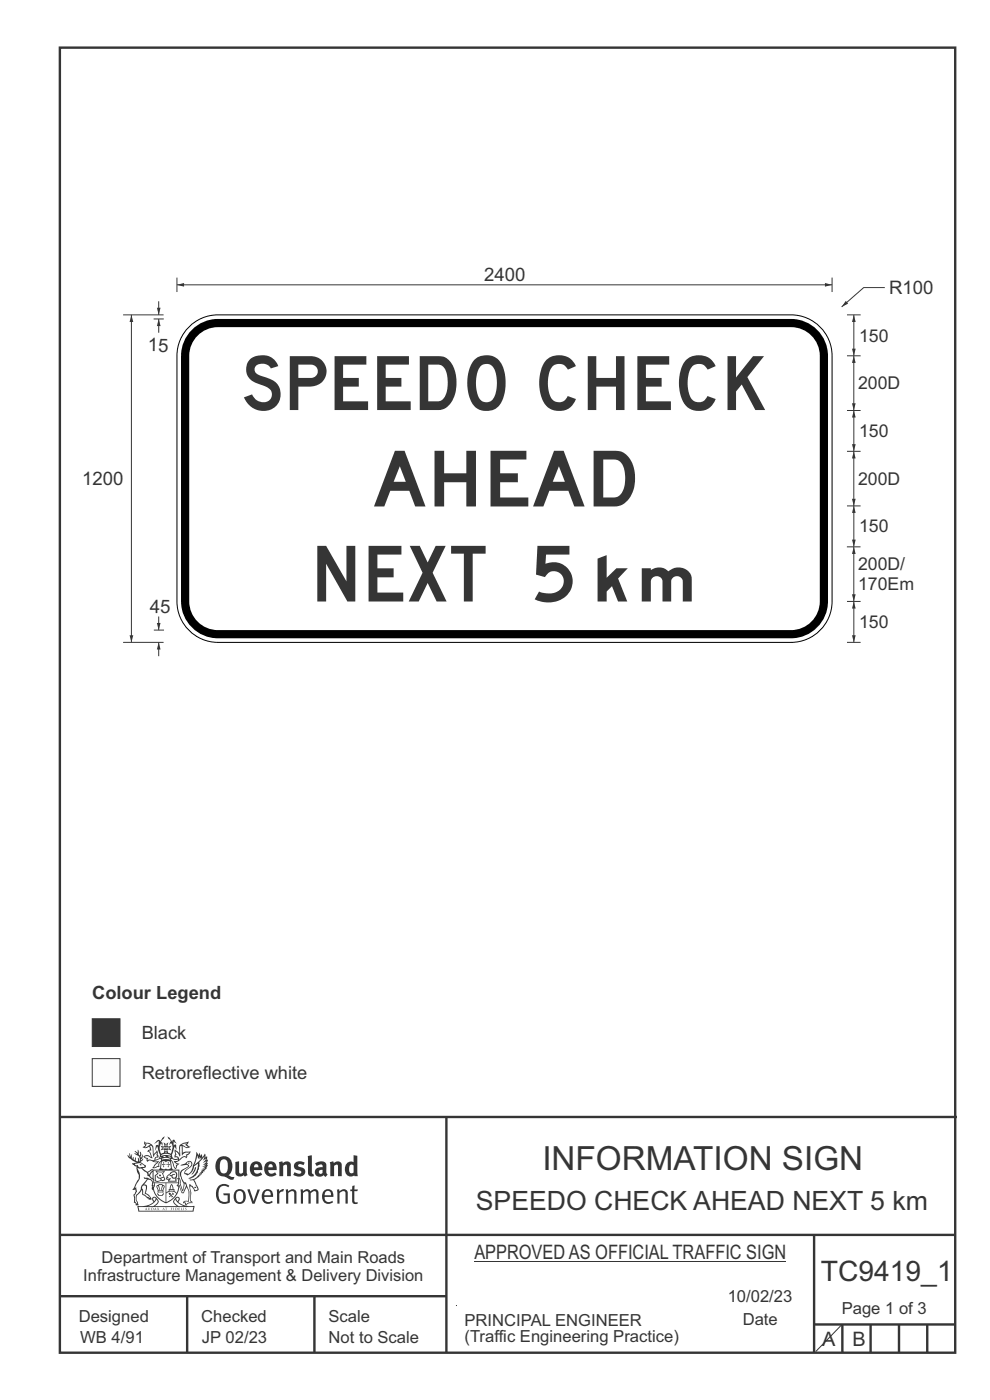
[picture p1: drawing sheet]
<svg xmlns="http://www.w3.org/2000/svg" width="210mm" height="297mm" viewBox="0 0 210 297" stroke-linecap="round" stroke-linejoin="round" font-family="sans-serif">
<g fill="none" stroke="#373435" stroke-width=".51">
<path d="M12.7 10.1h189.9v276.9h-189.9zM12.7 237h190.3M94.7 236.9v50.1M12.7 262h190M12.7 275h82M39.7 275v12M66.7 275v12M172.7 262v25M172.7 281h30M178.7 281v6M184.7 281v6M190.7 281v6"/>
<path d="M196.7 281v6"/>
</g>
<path d="M19.6 216.1h5.9v5.9h-5.9z" fill-rule="evenodd" fill="#373435" stroke="#373435" stroke-width=".21"/>
<path d="M19.6 224.6h5.9v5.9h-5.9z" fill-rule="evenodd" fill="#fefefe" stroke="#373435" stroke-width=".21"/>
<path d="M96.7 277h.2" fill="none" stroke="#000" stroke-width=".21"/>
<g fill="#373435">
<path d="M47 246.1a2.55 2.55 0 0 0 0 2.7l.3 .1a.81 .81 0 0 0 1-.9v-.5a1.04 1.04 0 0 0-1.1-1.5zM46.3 245.7a1.82 1.82 0 0 1 2.1-.2 1.82 1.82 0 0 1 .9 1.9 2.29 2.29 0 0 1-.8 1.9l.7 .4h.5l-.2 .5a2.87 2.87 0 0 1-2-.6 2.12 2.12 0 0 1-1.6-3.1z" fill-rule="evenodd"/>
<path d="M49.9 246.5l.8-.1v2a.46 .46 0 0 0 .3 .6 .46 .46 0 0 0 .6-.3v-2.2l.7-.1v2.3l.2 .6-.5 .3-.3-.3a1.02 1.02 0 0 1-1.2 .3 1.02 1.02 0 0 1-.6-1.1z" fill-rule="evenodd"/>
<path d="M54 247.2l-.1 .5h.9a.49 .49 0 0 0-.2-.6 .49 .49 0 0 0-.6 .1zM53.4 246.8a1.34 1.34 0 0 1 1.6-.2 1.34 1.34 0 0 1 .7 1.5v.2h-1.8a.77 .77 0 0 0 .5 .7 .77 .77 0 0 0 .9-.3l.3 .5a1.59 1.59 0 0 1-2 .1 1.59 1.59 0 0 1-.5-2z" fill-rule="evenodd"/>
<path d="M57.1 247.2l-.2 .5h1a.49 .49 0 0 0-.2-.6 .49 .49 0 0 0-.6 .1zM56.4 246.8a1.34 1.34 0 0 1 1.6-.2 1.34 1.34 0 0 1 .7 1.5v.2h-1.8a.77 .77 0 0 0 .5 .7 .77 .77 0 0 0 .9-.3l.4 .5a1.59 1.59 0 0 1-2.1 .1 1.59 1.59 0 0 1-.5-2z" fill-rule="evenodd"/>
<path d="M59.2 246.6l.7-.2 .1 .4a.95 .95 0 0 1 1-.4 .95 .95 0 0 1 .7 .9v2.2h-.8v-2.2a.46 .46 0 0 0-.8 .1v2.1h-.8z" fill-rule="evenodd"/>
<path d="M62.6 246.8a1.75 1.75 0 0 1 2-.1l-.2 .5-.6-.2a.43 .43 0 0 0-.6 .3l.4 .3a1.04 1.04 0 0 1 1.2 1.1 1.04 1.04 0 0 1-1.4 .9l-1.2-.3 .3-.6 1 .3 .4-.3a.88 .88 0 0 0-1-.5l-.4-.3-.1-.3z" fill-rule="evenodd"/>
<path d="M65.3 245.3l.8-.2 .1 3.8 .3 .1 .1 .5a.88 .88 0 0 1-1-.1 .88 .88 0 0 1-.3-.9z" fill-rule="evenodd"/>
<path d="M67.8 248.3a.43 .43 0 0 0-.1 .7 .43 .43 0 0 0 .7-.1v-.7zM66.8 246.8a1.7 1.7 0 0 1 2.4 .1v1.9l.3 .4-.4 .5-.5-.4a1.03 1.03 0 0 1-1.7-.1 1.03 1.03 0 0 1 .8-1.5l.7-.1v-.4a.8 .8 0 0 0-1.2 .2z" fill-rule="evenodd"/>
<path d="M70 246.6l.7-.2 .1 .4a.95 .95 0 0 1 1-.4 .95 .95 0 0 1 .7 .9v2.2h-.8v-2.2a.46 .46 0 0 0-.8 .1v2.1h-.8z" fill-rule="evenodd"/>
<path d="M74.3 247.1a1.48 1.48 0 0 0 0 1.8h.5l.2-.2v-1.4l-.3-.2zM75 245.1l.8 .1 .1 4.3h-.7l-.1-.1a1.26 1.26 0 0 1-1.4 0 1.26 1.26 0 0 1-.5-1.3 1.29 1.29 0 0 1 .4-1.4 1.29 1.29 0 0 1 1.4-.1z" fill-rule="evenodd"/>
<path d="M46.4 251.6a1.72 1.72 0 0 1 2.3 0l-.3 .3a1.24 1.24 0 0 0-1.4-.2 1.24 1.24 0 0 0-.6 1.3 1.49 1.49 0 0 0 1.2 2l.7-.1v-1.3h-.8l-.1-.4h1.4v1.9a1.93 1.93 0 0 1-2.3 0 1.93 1.93 0 0 1-.7-2.2l.2-.8z" fill-rule="evenodd"/>
<path d="M50.4 252.8a1.65 1.65 0 0 0 .2 2.2 .99 .99 0 0 0 1-1.4 .78 .78 0 0 0-.4-.8 .78 .78 0 0 0-.8 0zM50 252.5a1.33 1.33 0 0 1 1.6 0 1.33 1.33 0 0 1 .5 1.4 1.31 1.31 0 0 1-1.3 1.5 1.31 1.31 0 0 1-1.2-1.6v-.5z" fill-rule="evenodd"/>
<path d="M52.5 252.4l.5-.1 .8 2.6 .8-2.5h.5l-1.1 3h-.5z" fill-rule="evenodd"/>
<path d="M56.3 252.9l-.2 .7h1.3a.7 .7 0 0 0-.3-.8 .7 .7 0 0 0-.8 .1zM55.9 252.7a1.22 1.22 0 0 1 1.5-.2 1.22 1.22 0 0 1 .5 1.4h-1.8a.93 .93 0 0 0 .5 1.1 .93 .93 0 0 0 1.1-.2l.2 .3a1.43 1.43 0 0 1-1.8 .1 1.43 1.43 0 0 1-.6-1.7z" fill-rule="evenodd"/>
<path d="M58.7 252.4l.4-.1 .1 .5 .4-.4 .6-.1-.1 .5a.66 .66 0 0 0-.9 .7v1.9h-.4z" fill-rule="evenodd"/>
<path d="M60.6 252.4l.4-.1 .1 .5a.94 .94 0 0 1 1-.5 .94 .94 0 0 1 .8 .8v2.3h-.5l-.1-2.6a.81 .81 0 0 0-1.2 .3v2.3h-.4z" fill-rule="evenodd"/>
<path d="M63.7 252.4l.5-.1 .1 .4 .4-.3a.78 .78 0 0 1 1.2 .4 .9 .9 0 0 1 .9-.5 .9 .9 0 0 1 .8 .8v2.3h-.5l-.1-2.5a.67 .67 0 0 0-1.1 .3v2.2h-.5v-2.4l-.4-.3-.7 .4v2.3h-.5z" fill-rule="evenodd"/>
<path d="M69.1 252.9l-.2 .7h1.3a.7 .7 0 0 0-.3-.8 .7 .7 0 0 0-.8 .1zM68.7 252.7a1.22 1.22 0 0 1 1.5-.2 1.22 1.22 0 0 1 .5 1.4h-1.8a.93 .93 0 0 0 .4 1.1 .93 .93 0 0 0 1.2-.2l.2 .3a1.44 1.44 0 0 1-1.8 .1 1.44 1.44 0 0 1-.6-1.7z" fill-rule="evenodd"/>
<path d="M71.5 252.4l.4-.1 .1 .5a.94 .94 0 0 1 1-.5 .94 .94 0 0 1 .8 .8v2.3h-.5l-.1-2.6a.81 .81 0 0 0-1.2 .3v2.3h-.4z" fill-rule="evenodd"/>
<path d="M74.7 251.6l.5-.1v.9h.7l-.1 .3h-.6v2.2l.1 .2 .5-.1 .1 .3a.75 .75 0 0 1-1.2-.5v-2.1h-.4v-.3h.4z" fill-rule="evenodd"/>
<path d="M30.8 242.6l1.1 .3-.9 .5h-.4l.6-.6zM31.8 243.1h.2a2.44 2.44 0 0 1 .5 1.9l.1 .5 .6-1-.1 .6 .3 .3a.57 .57 0 0 0-.6 .7l-1-.1-.5 .2 .2-.5-.8-.3 .7-.1 .9 .5 .1-.1-.6-1.3-.2-.2 .5-.1zM30.7 242.1l-.1 .5 .2 .3-.6 .5a1.04 1.04 0 0 0 1.4-.2l.2 .7-.3 .1-.2 .4a.94 .94 0 0 1 .8 1.1l-.2-.1a1.16 1.16 0 0 0-1.5-.1l.3 .4 .4 .1 .1 .6 .2 .1 .1-.2a.94 .94 0 0 1 1.1 .2h.8l-1.2 1.3a1.13 1.13 0 0 0 1.2-.2l.4-.1v-.4l.4-.8a.83 .83 0 0 0-.6 1.1l-.3-.1-.7 .4 1.1-1.4-.5 .1-.5-.1 1.3-.5-.1-.1-.9 .4v-.4l.2-.1 .3 .1 .1-.3-.2-.4 .1-.6-.2-.4-.7 1v-.7a1.42 1.42 0 0 0-1.6-1.9z" fill-rule="evenodd"/>
<path d="M38.5 242.9l.5-.3 .7-.1-.6 .4 .8 .5h-.3zM38.3 243.2l.2-.1 .1 2a1.69 1.69 0 0 1 1.6-.6l-.8 .5 .1 .4a1.1 1.1 0 0 0-1.5 .6l-.1-.4-.2-.2-.5-.1 .3-.4-.3-.6a1.42 1.42 0 0 1 .9 1.1l.2-.2zM37.1 243.8l.1 1.1-.2 .3 .1 .4h.5l.2 .2a.96 .96 0 0 1-1.2-.1l-.1 .1a1.06 1.06 0 0 0 1.3 .2v.1a.72 .72 0 0 1-.9 .2l.2 .4 .6 .3-.4 .1-.1 .7-.2-.3-.4-1.1-.4-.4 .4 .8a1.54 1.54 0 0 0 .7 1.2l.2-.2a.58 .58 0 0 1 .4-.8l.2-.2-.3 .1-.5-.3 .9-.5a.93 .93 0 0 1 1.2-.5v.1l.2-.1 .1-.5a.99 .99 0 0 0 .7-.9l-1.3 .2-.3 .2-.1-1.4 .9 .4 .9-.3-.4-.1-.5-.3 .4-.8-.6 .3a1.46 1.46 0 0 0-1.4 2.1l.1 .3-.3-.4z" fill-rule="evenodd"/>
<path d="M35.6 246.6l.2 .1-.1 .3 .4 .1h-.4v.5l-.1-.5-.3-.1h.3z" fill-rule="evenodd"/>
<path d="M34.6 246.6l.2 .1v.3h.3l-.3 .1-.1 .5v-.5h-.4l.4-.1z" fill-rule="evenodd"/>
<path d="M34.3 246.5a.57 .57 0 0 1 .9 .2 .57 .57 0 0 1 .9-.2l.2 1.4h-.2a.57 .57 0 0 1-.9 0 .69 .69 0 0 1-1.1 0zM34.2 245.7l-.3 2.2-.1 .3h2.9l-.2-.3-.3-2.2-.2 .1v.2l-.8-.1-.8 .1v-.2z" fill-rule="evenodd"/>
<path d="M34.2 250.1a.3 .3 0 0 0 .6 0 .3 .3 0 0 0-.6 0zM33.3 248.6l.3 .3-.3 .4a.79 .79 0 0 0 0 1.3l.8-.3-.1-.2a.55 .55 0 0 1-.7-.6l.1-.1 .2 .3 .3 .2 .8-.2-.4-.7 .4-.4-.7 .2zM33 248.4l1.1 .2 .9-.2-.4 .6 .4 1.2a.56 .56 0 0 1-.8 .3h-.2a.73 .73 0 0 1-.9 .2 .73 .73 0 0 1-.3-1v-.4l.6-.4z" fill-rule="evenodd"/>
<path d="M35.6 249.5l.7-.4a.58 .58 0 0 1 1-.2 .58 .58 0 0 1-.4 1l-.3-.3a.43 .43 0 0 1 .6-.4v-.1a.57 .57 0 0 0-.8 .2h-.2l-.3 .1 .5 .2a.55 .55 0 0 0 .8 .4v.5h-1.3l.4-.4-.2-.2-.6 .2 .2-.3-.2-.1zM35.4 249.5l-.1 .2a.39 .39 0 0 0 .2 .6l.3-.1-.2 .5h1.9l-.1-.8a.86 .86 0 0 0-.1-1.3 .86 .86 0 0 0-1.3 .4z" fill-rule="evenodd"/>
<path d="M36 252.5h.8v.2h-.8zM36.4 251.4l.2 .9h-.4zM36.4 251.2l-.3 .5-.1 .6h-.2v.4l-.7 .4 .2 .1a1.48 1.48 0 0 1 2.1 .1l.2-.1-.6-.5v-.4h-.2l-.1-.6z" fill-rule="evenodd"/>
<path d="M35.8 253.1h.4l.1 .4 .3-.3-.2-.2a.39 .39 0 0 1 .5 .6l-.2-.2-.3 .2 .4 .2-.4 .3-.1-.4-.4 .3-.1-.1 .4-.3-.1-.2-.2 .1z" fill-rule="evenodd"/>
<path d="M34.5 251.7h.2v.2l-.2 .6h-.2zM33.6 252.9h.9v.2a.55 .55 0 0 1-.8 .4v-.1l-.2-.1zM33.4 251.7h.2l.2 .8h-.2zM33.6 252.7l.8-.1 .1 .2h-.8zM33.8 251.4h.5l-.2 1.1h-.1zM33.3 251.5l-.1 .3 .3 1.1a.48 .48 0 0 0-.1 .5 .48 .48 0 0 0 .5 .3h.5a.49 .49 0 0 0 .2-.8l.3-1.1-.1-.3a1.42 1.42 0 0 0-1.5 0z" fill-rule="evenodd"/>
<path d="M33.7 249.2h.4l.1 .3h-.3z" fill-rule="evenodd"/>
<path d="M41.3 247.7l.3-.1-.2 .8-.6 .7-.2 .1 .5-.7z" fill-rule="evenodd"/>
<path d="M39.7 246.7l.3-.2 .5 .2a.88 .88 0 0 1-.6 1.1 1.22 1.22 0 0 0-.8 1.3l.5 .1a.72 .72 0 0 0 .9-.3l.5-.9 .2-.6 .8-.5v.2a2.85 2.85 0 0 1-2 2.8l.1 .2a2.13 2.13 0 0 0 1.9-1.5v-.3a2.01 2.01 0 0 0 .3-1.7l1.1-1.3-.4 1 .7-.5-.7 .9 .8-.3-.8 .8 .7-.2-.9 .6 .8-.1-.8 .4h.8l-.9 .3 .3 .2h-.4l.2 .3h-.3l.1 .3h-.4l.2 .2h-.2a2.16 2.16 0 0 1-2 1.1l.1 .1h.4a.76 .76 0 0 1 .7 .8l.5 1.2-.6 .1a1.45 1.45 0 0 0-1.1-1.2l.2 1.7-.1 1.9 .4 .2a1.07 1.07 0 0 0-1.2 .4v-.2l-.5-.2a.87 .87 0 0 1 1.1-.1v-.8a4.4 4.4 0 0 0-.6-3v-.3h-.3a2.16 2.16 0 0 1-.7-2.2l.3-.4 1.2-.8a.55 .55 0 0 0-.4-.7zM37.8 250.1a.76 .76 0 0 1 .3 1l.6 1.6 .4-1.6 .2 .1a.61 .61 0 0 1-.1 .9l-.3 .8-.2 .1-.7-1.6-.3 .1a1.18 1.18 0 0 0 .1-1.4zM41.8 245.1l.2 .8 .3-.5v.6l.4-.5a1.9 1.9 0 0 1-1.1 1.4l-.4 .3zM38.3 247.2l1.3-.1 .2 .1v.3l-.5 .3a1.26 1.26 0 0 0-.9 1.9l.2 .7a1.84 1.84 0 0 1 .1 2l-.4-1.3a.96 .96 0 0 0-.4-1.2l-.4 .2a.78 .78 0 0 1 0 1.3l.1 .3h.4l.4 1.1a.38 .38 0 0 0 .2 .3 .38 .38 0 0 0 .4 0l.6-1.2a2.94 2.94 0 0 1 .4 2.5l-.1 .4h-.8l-.3 .3v.2h.4l.1 .4 .2 .1a1.02 1.02 0 0 1 1.3-.5v-.4l-.3-.1 .1-1.8-.3-1.3h.1a1.14 1.14 0 0 1 .8 1 .63 .63 0 0 0 .8-.2 .63 .63 0 0 0-.1-.9l-.7-1.3 .9-.5 .2-.4h.3l-.1-.2 .4-.1-.1-.2h.3l-.1-.3 .5-.1-.2-.2 .6-.4v-.2h-.2l.4-.5h-.3l.3-.5-.4 .1 .4-.5v-.3l-.3 .1 .2-.6-.1-.2-.4 .3v-.9l-.6 .9-.2-.8-.2 .5-.3-.7-.1 .6-.5-.8-.1 1.4-.6 1.8a1.81 1.81 0 0 1-1 1.5l-.6-.2a1.75 1.75 0 0 1 1.1-1.3 .75 .75 0 0 0 .1-1.2 .75 .75 0 0 0-1.1 .4z" fill-rule="evenodd"/>
<path d="M41.2 251.8h.3l.2 .2-.4 .1z" fill-rule="evenodd"/>
<path d="M29.4 256.1h11.6l-.1 .8h-11.4zM31.4 255.9l.4-.2a2.48 2.48 0 0 0 1.4-1.2l.3 .5-.5 .6-.5 .3zM32.5 254.2l.3-.1 .2 .1-.3 .6zM37.2 254.5a2.65 2.65 0 0 0 1.8 1.4h-1.1l-.5-.3-.5-.6zM37.4 254.2l.2-.1 .3 .1-.3 .6zM29.2 255.8l.1 1.3h11.8l.2-1.1-.2-.2a4.1 4.1 0 0 1-3.3-.8l.3-.4-.1-.6a1.06 1.06 0 0 0-1.3 1l.2 .4 .6 .5h-4.7l.3-.2a.84 .84 0 0 0 .6-.7 .84 .84 0 0 0-.5-.8l-.3-.2h-.5l-.1 .6 .3 .4a4.2 4.2 0 0 1-3.4 .8z" fill-rule="evenodd"/>
<path d="M31 256.4l.1 .2h-.2zM31 256.2l-.3 .5 .4-.1 .2 .1z" fill-rule="evenodd"/>
<path d="M31.4 256.2h.2v.5a.25 .25 0 0 0 .2-.2 .25 .25 0 0 0-.1-.3l.1 .1a.29 .29 0 0 1 0 .4 .29 .29 0 0 1-.4 0 .29 .29 0 0 1 0-.4z" fill-rule="evenodd"/>
<path d="M32.2 256.3a.22 .22 0 0 1 .3 .2 .22 .22 0 0 1-.3 .2zM32 256.2l.1 .5a.33 .33 0 0 0 .4 0 .33 .33 0 0 0 0-.5 .33 .33 0 0 0-.5 0z" fill-rule="evenodd"/>
<path d="M32.9 256.4l.1 .2h-.2zM32.9 256.2l-.2 .5 .3-.1 .2 .1z" fill-rule="evenodd"/>
<path d="M33.3 256.2h.2l.1 .2 .2-.2-.2 .3 .2 .2-.3-.2v.2h-.2l.2-.2z" fill-rule="evenodd"/>
<path d="M34.7 256.4l.1 .2h-.2zM34.7 256.2l-.3 .5 .4-.1 .2 .1z" fill-rule="evenodd"/>
<path d="M35 256.2h.5l-.2 .1v.4h-.2l.1-.4z" fill-rule="evenodd"/>
<path d="M36.2 256.2h.3l-.1 .1v.1h.1l-.1 .1v.2h-.2z" fill-rule="evenodd"/>
<path d="M36.7 256.2h.2v.5h-.2z" fill-rule="evenodd"/>
<path d="M37.3 256.3a.22 .22 0 0 1 .3 .2 .22 .22 0 0 1-.3 .2zM37.1 256.2v.5a.33 .33 0 0 0 .5 0 .33 .33 0 0 0 0-.5 .33 .33 0 0 0-.5 0z" fill-rule="evenodd"/>
<path d="M37.8 256.2h.4l-.2 .1v.1h.1l-.1 .1v.2h.2h-.4z" fill-rule="evenodd"/>
<path d="M38.4 256.2h.2l-.1 .4 .2 .1h-.3z" fill-rule="evenodd"/>
<path d="M38.9 256.2h.2v.5h-.2z" fill-rule="evenodd"/>
<path d="M39.3 256.3l.2-.1-.1 .1 .2 .3-.2 .1h-.1v-.1h.2z" fill-rule="evenodd"/>
<path d="M34.2 245.1a1.51 1.51 0 0 1 2.1 .2 2.67 2.67 0 0 0-2.1 0zM35.7 245.3l.5 .1v.3l-.4-.2zM34.6 245.3l.5-.1 .1 .3h-.4zM34.1 245.5l.2 .2h-.3zM35 244.6l.2-.2 .3 .2zM34.9 243.3h.2v.4h-.2zM35 242.8l.2 .1 .2-.1-.1 .3h-.2zM35.1 244h.2l.1 .3-.2-.1-.2 .1zM35.3 243.3h.2v.4h-.2zM34.4 243.3l.3 .1 .1 .3-.4 .1 .2-.2zM35.7 243.4l.3-.1-.2 .3 .2 .2-.4-.1zM32.7 242.6l1-.5-.1 1-.2-.2-.3 .1-.3 1.1 .5-.9 .3 .8a1.84 1.84 0 0 1 .2 1.8l.4 .1a2.48 2.48 0 0 1 2.2 0l.2-.3-.2-.6 .7-1.8 .4 .7-.2-1.1h-.2l-.2 .2v-.9l.6 .5-.6-.8-.3 .1-.1 .4-.5-.9-.5-.3 .2 .4 .6 .6-.5 .8 .5-.4a2.06 2.06 0 0 1-.1 2.3l-.5-.2-.2-.6 .2-.1 .7 .2-.4-.5 .4-.5-.7 .2-.2-.2 .2-.7-.5 .3-.5-.3 .2 .7-.2 .2-.7-.2 .4 .5-.4 .5 .8-.2 .1 .1-.2 .6-.5 .2a2.02 2.02 0 0 1 0-2.2l.3 .5-.1-.7-.3-.1 .8-1.2-.4 .3-.5 .8-.2-.3a.8 .8 0 0 0-.8 .5z" fill-rule="evenodd"/>
<path d="M29.2 247.7l.3 .2a.61 .61 0 0 1 .8 .4l.3 .2a.8 .8 0 0 1 .6 1l.4 .1 .6 .5a1 1 0 0 1 .4 1.1l-.1 .6v-.4h-.1a.96 .96 0 0 0-.8-1.3l-.2-.2h-.7l-.1-.2-.1 .1 .1 .3h.6l-1.2 1.4-.2 .9-.4 .6a1.33 1.33 0 0 0-.5 1.9l.2 .5a1.26 1.26 0 0 1-.5-1.5l-.1-.3a1.56 1.56 0 0 0 .4-1.8l-.3 .3 .2-.6a3.2 3.2 0 0 0 .7-2.9zM30.4 251.5l.4 .1a2.06 2.06 0 0 1-.1 1.6l.7 .5 .4 .4-.6-.1-.8-.6-.1-.9a.51 .51 0 0 1 .1-1zM28.6 247a1.52 1.52 0 0 1 2.1 .5l-1.1 .2-.2-.1-.1-.5-.5 .1zM27.5 244.6v.9l-.3-.4h-.1a3.1 3.1 0 0 0 1.9 1.6l-1 .1 .5 .6 .5 .1 .1 1.1a1.84 1.84 0 0 1-.3 2.5l-.4 .9-.3 .4 .2 .1 .4-.2 .1 .5-.2 .4-.3 .2 .1 1.8 .2-.1 .3 .6h.1h.5l-.2-.5a1.3 1.3 0 0 1-.1-1.7l.9-1 .2 1 .5 .3 .5 .5 .1-.1 .2 .3h.5a1.85 1.85 0 0 0-1.2-1.4l.1-.3a1.39 1.39 0 0 0 0-1.4l-.5-.1 .5-.6a.66 .66 0 0 1 .9-.4 .66 .66 0 0 1 .3 1l-.1 .4 .2-.1v.1l-.1 .3 .2 .5 .1-.2a2.24 2.24 0 0 0 .1-2.2 .73 .73 0 0 1-.7-.7 .73 .73 0 0 1 .6-.8v-.2a.94 .94 0 0 0-.9 .9 .48 .48 0 0 1-.1-.6 .48 .48 0 0 1 .5-.3l.5-.2a.51 .51 0 0 0-.8 .2l-.4 .2-1.1-.8 .6-.1 .2-.4-1.2-.7 .5-.5v-.3l-.4 .4v-.2a.69 .69 0 0 0 .2-1.1v.5l-.2 .2v-1l-.3-.2 .1 .5-.1 .2-.4-1.2v.7l-.6-.4 .5 .7-.6-.2 .3 .2a1 1 0 0 1 .7 1.5l-.2-.8v.8l-.5-.2v-.7l-.2 .6-.2-.1-.1-.6-.2 .5-.2-.3 .1-.7-.2 .5z" fill-rule="evenodd"/>
<path d="M29.6 247.1l.2-.2 .3 .3z" fill-rule="evenodd"/>
<path d="M32.4 248.1h5.6v2.1l-.2-.1v-1.7h-5.2v2.5h5.2v-.8l.1 .2-.1 1.1v-.4h-2.5v4.1a4.1 4.1 0 0 0 2.6-3.6l.1-.1a4 4 0 0 1-2.8 3.9 4.2 4.2 0 0 1-2.8-4.7l.1 1.2 .1-.1a3.8 3.8 0 0 0 2.5 3.4v-4.1h-2.5l-.2-.8z" fill-rule="evenodd"/>
<circle cx="40" cy="246.7" r=".17"/>
</g>
<g fill="none" stroke="#373435" stroke-width=".21">
<path d="M176.5 58.9v3.1M179.7 66.8h2.9M179.7 75.5h2.9M179.7 87.1h2.9M179.7 95.8h2.9M179.6 116h2.9M179.7 107.3h2.9M26.1 136.3h8.6M179.7 136.3h2.9M179.7 127.6h2.9M181.1 127.6v8.7M100.6 267.7h66.2"/>
<path d="M178.6 281l-5.6 5.7"/>
</g>
<g fill="#373435">
<path d="M181.1 127.6l.4 1.5h-.8z"/>
<path d="M180.7 134.8h.8l-.4 1.5z"/>
</g>
<path d="M181.1 116v11.6" fill="none" stroke="#373435" stroke-width=".21"/>
<g fill="#373435">
<path d="M181.1 116l.4 1.5h-.8z"/>
<path d="M180.7 126.1h.8l-.4 1.5z"/>
</g>
<path d="M181.1 107.3v8.7" fill="none" stroke="#373435" stroke-width=".21"/>
<g fill="#373435">
<path d="M181.1 107.3l.4 1.5h-.8z"/>
<path d="M180.7 114.5h.8l-.4 1.5z"/>
</g>
<path d="M181.1 95.8v11.5" fill="none" stroke="#373435" stroke-width=".21"/>
<g fill="#373435">
<path d="M181.1 95.8l.4 1.5h-.8z"/>
<path d="M180.7 105.8h.8l-.4 1.5z"/>
</g>
<path d="M181.1 87.1v8.7" fill="none" stroke="#373435" stroke-width=".21"/>
<g fill="#373435">
<path d="M181.1 87.1l.4 1.5h-.8z"/>
<path d="M180.7 94.2h.8l-.4 1.6z"/>
</g>
<path d="M181.1 75.5v11.6" fill="none" stroke="#373435" stroke-width=".21"/>
<g fill="#373435">
<path d="M181.1 75.5l.4 1.5h-.8z"/>
<path d="M180.7 85.6h.8l-.4 1.5z"/>
</g>
<path d="M181.1 66.8v8.7" fill="none" stroke="#373435" stroke-width=".21"/>
<g fill="#373435">
<path d="M181.1 66.8l.4 1.5h-.8z"/>
<path d="M180.7 74h.8l-.4 1.5z"/>
</g>
<path d="M187.7 61h-4.5l-4.7 4.1" fill="none" stroke="#373435" stroke-width=".21"/>
<path d="M179.4 63.8l.5 .6-1.4 .7z" fill="#373435"/>
<path d="M37.5 60.4h139" fill="none" stroke="#373435" stroke-width=".21"/>
<g fill="#373435">
<path d="M37.5 60.4l1.5-.4v.8z"/>
<path d="M175 60l1.5 .4-1.5 .4z"/>
</g>
<path d="M33.7 67.7v2.9" fill="none" stroke="#373435" stroke-width=".21"/>
<path d="M33.7 67.7l.4 1.5h-.8z" fill="#373435"/>
<path d="M33.7 63.9v2.9" fill="none" stroke="#373435" stroke-width=".21"/>
<path d="M33.3 65.3h.8l-.4 1.5z" fill="#373435"/>
<path d="M27.9 66.8v69.5" fill="none" stroke="#373435" stroke-width=".21"/>
<g fill="#373435">
<path d="M27.9 66.8l.4 1.5h-.8z"/>
<path d="M27.5 134.8h.8l-.4 1.5z"/>
</g>
<path d="M33.7 136.3v2.9" fill="none" stroke="#373435" stroke-width=".21"/>
<path d="M33.7 136.3l.4 1.5h-.8z" fill="#373435"/>
<path d="M33.7 130.8v2.9" fill="none" stroke="#373435" stroke-width=".21"/>
<path d="M33.3 132.2h.8l-.4 1.5z" fill="#373435"/>
<path d="M37.5 58.9v3.1M26.1 66.8h8.6M32.6 67.7h2.1M32.6 133.7h2.2" fill="none" stroke="#373435" stroke-width=".21"/>
<path d="M40.1 69.4a8.7 8.7 0 0 1 6.1-2.6h121.6a8.7 8.7 0 0 1 8.7 8.7v52.1a8.7 8.7 0 0 1-8.7 8.7h-121.6a8.7 8.7 0 0 1-8.7-8.7v-52.1a8.7 8.7 0 0 1 2.6-6.1z" fill-rule="evenodd" fill="#fff" stroke="#000" stroke-width=".21"/>
<path d="M40.7 70a7.8 7.8 0 0 1 5.5-2.3h121.6a7.8 7.8 0 0 1 7.8 7.8v52.1a7.8 7.8 0 0 1-7.8 7.8h-121.6a7.8 7.8 0 0 1-7.8-7.8v-52.1a7.8 7.8 0 0 1 2.3-5.5z" fill-rule="evenodd" fill="#000"/>
<path d="M41.9 71.2a6.1 6.1 0 0 1 4.3-1.8h121.6a6.1 6.1 0 0 1 6.1 6.1v52.1a6.1 6.1 0 0 1-6.1 6.1h-121.6a6.1 6.1 0 0 1-6.1-6.1v-52.1a6.1 6.1 0 0 1 1.8-4.3z" fill-rule="evenodd" fill="#fff"/>
<g font-size="16.4" fill="#373435">
<text x="79" y="107.5">AHEAD</text>
<text x="65.9" y="127.6">NEXT 5</text>
</g>
<text font-size="15.9" fill="#373435" x="51.2" y="87">SPEEDO CHECK</text>
<text font-size="13.4" fill="#373435" x="124.8" y="127.6">km</text>
<text font-size="7.1" fill="#373435" x="115.1" y="248.3">INFORMATION SIGN</text>
<text font-size="6" fill="#373435" x="174.1" y="271.7">TC9419_1</text>
<text font-size="5.6" fill="#373435" x="101" y="256.7">SPEEDO CHECK AHEAD NEXT 5 km</text>
<g font-size="4.2" fill="#373435">
<text x="100.6" y="267.2">APPROVED AS OFFICIAL TRAFFIC SIGN</text>
<text x="174.4" y="285.6">A</text>
<text x="180.9" y="285.6">B</text>
</g>
<g font-size="3.9" fill="#373435">
<text x="102.7" y="59.6">2400</text>
<text x="188.6" y="62.4">R100</text>
<text x="31.4" y="74.6" transform="rotate(1 31.4 74.6)">15</text>
<text x="17.4" y="102.9">1200</text>
<text x="31.8" y="130" transform="rotate(1 31.8 130)">45</text>
<text x="19.5" y="211.8">Colour Legend</text>
<text x="30.1" y="220.5">Black</text>
<text x="30.1" y="229">Retroreflective white</text>
</g>
<g font-size="3.7" fill="#373435">
<text x="182.2" y="72.6">150</text>
<text x="182" y="82.6">200D</text>
<text x="182.2" y="92.7">150</text>
<text x="182" y="102.9">200D</text>
<text x="182.2" y="113">150</text>
<text x="182" y="120.9">200D/</text>
<text x="182" y="125.1">170Em</text>
<text x="182.2" y="133.3">150</text>
</g>
<g font-size="3.5" fill="#373435">
<text x="21.6" y="267.9">Department of Transport and Main Roads</text>
<text x="17.7" y="271.8">Infrastructure Management &amp; Delivery Division</text>
<text x="16.7" y="280.4">Designed</text>
<text x="42.7" y="280.4">Checked</text>
<text x="69.7" y="280.4">Scale</text>
<text x="98.5" y="281.4">PRINCIPAL ENGINEER</text>
<text x="154.4" y="276.2">10/02/23</text>
<text x="157.5" y="281.2">Date</text>
<text x="178.5" y="278.8">Page 1 of 3</text>
<text x="17" y="284.8">WB 4/91</text>
<text x="42.8" y="284.8">JP 02/23</text>
<text x="69.7" y="285">Not to Scale</text>
<text x="98.5" y="284.8">(Traffic Engineering Practice)</text>
</g>
</svg>
